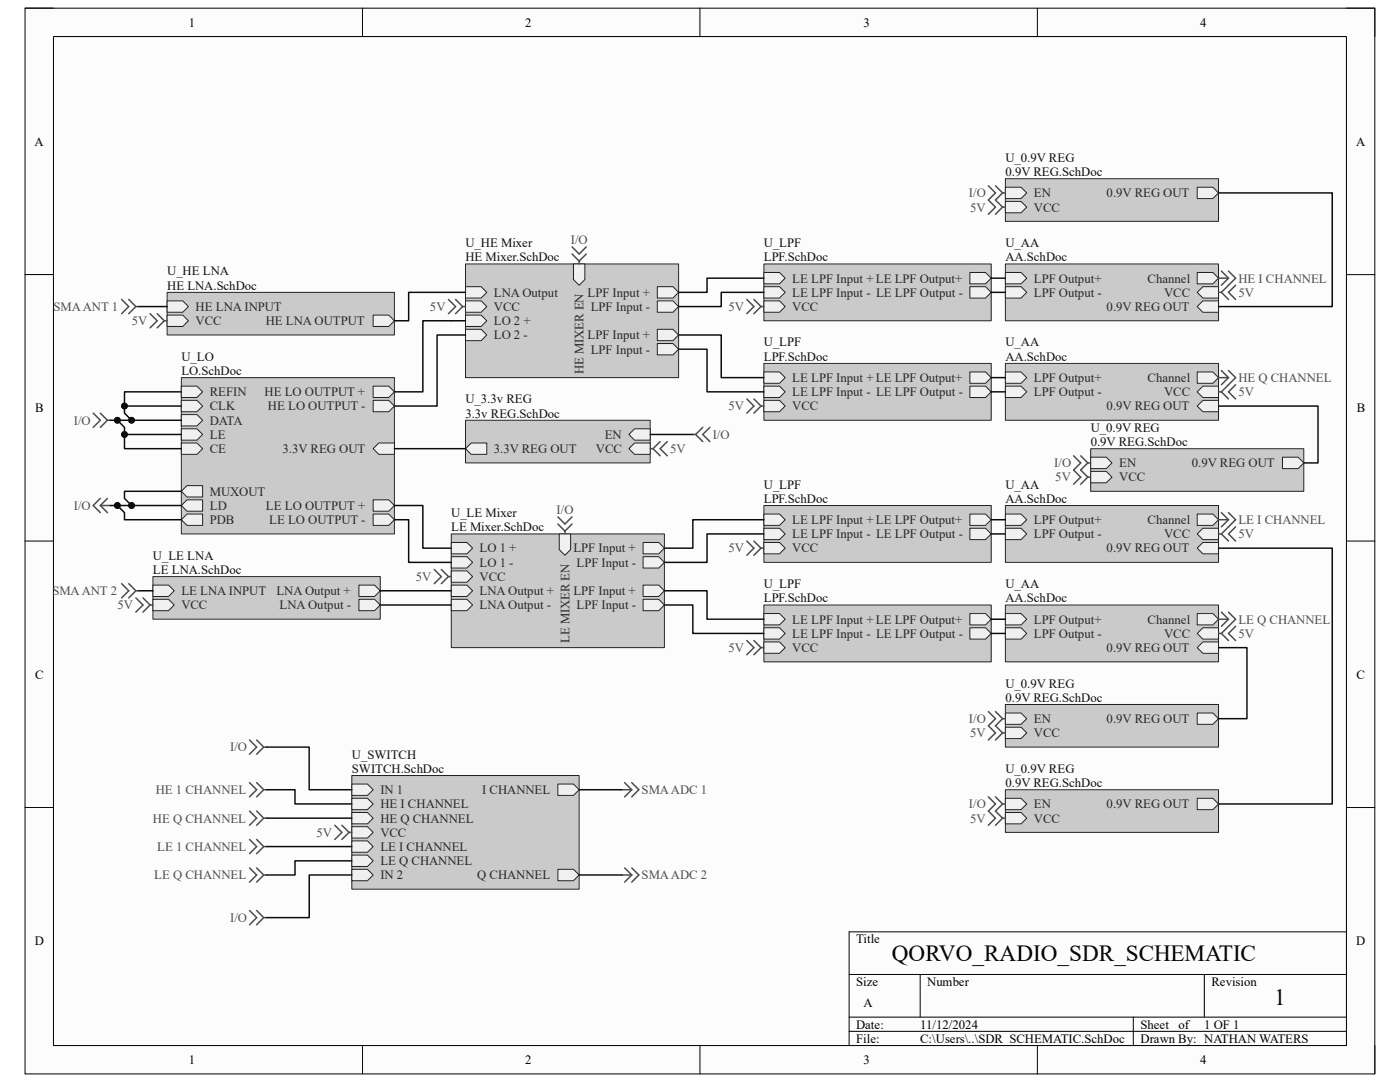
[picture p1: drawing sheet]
<svg xmlns="http://www.w3.org/2000/svg" width="279mm" height="216mm" viewBox="0 0 279 216" stroke-linecap="round" stroke-linejoin="round" font-family="sans-serif">
<path d="M5 1.6h269.4v212.7h-269.4z" fill-rule="evenodd" fill="#fcfcfc"/>
<path d="M5 1.6h269.4v212.7h-269.4z" fill="none" stroke="#000" stroke-width=".2"/>
<path d="M10.7 7.3h258v201.3h-258z" fill-rule="evenodd" fill="#fcfcfc"/>
<g fill="none" stroke="#000" stroke-width=".2">
<path d="M5 1.6h5.7M10.7 7.3h258v201.3h-258zM72.3 1.6v5.7M139.7 1.6v5.7M207 1.6v5.7M268.7 1.6h5.7v5.7M5 54.8h5.7M268.7 54.8h5.7M5 108h5.7M268.7 108h5.7M5 161.1h5.7M268.7 161.1h5.7"/>
<path d="M169.5 194.4h99.2M183.6 194.4v8.6M240.3 194.4v8.6M268.7 185.9h-99.2v22.7M72.3 208.6v5.7M139.7 208.6v5.7M169.5 203h99.2M169.5 205.8h99.2M207 208.6v5.7M226.2 203v5.6M274.4 208.6v5.7"/>
</g>
<path d="M33.4 58.3h45.3v8.5h-45.3z" fill-rule="evenodd" fill="#cacaca"/>
<path d="M33.4 58.3h45.3v8.5h-45.3z" fill="none" stroke="#262626" stroke-width=".2"/>
<path d="M33.4 60h3.1l1.1 1.2-1.1 1.1h-3.1z" fill-rule="evenodd" fill="#f0f0f0"/>
<path d="M33.4 60h3.1l1.1 1.2-1.1 1.1h-3.1z" fill="none" stroke="#262626" stroke-width=".2"/>
<path d="M74.5 62.9h3.1l1.1 1.1-1.1 1.1h-3.1z" fill-rule="evenodd" fill="#f0f0f0"/>
<path d="M74.5 62.9h3.1l1.1 1.1-1.1 1.1h-3.1z" fill="none" stroke="#262626" stroke-width=".2"/>
<path d="M33.4 62.9h3.1l1.1 1.1-1.1 1.1h-3.1z" fill-rule="evenodd" fill="#f0f0f0"/>
<path d="M33.4 62.9h3.1l1.1 1.1-1.1 1.1h-3.1z" fill="none" stroke="#262626" stroke-width=".2"/>
<path d="M30.5 115.1h45.4v8.5h-45.4z" fill-rule="evenodd" fill="#cacaca"/>
<path d="M30.5 115.1h45.4v8.5h-45.4z" fill="none" stroke="#262626" stroke-width=".2"/>
<path d="M71.6 116.8h3.2l1.1 1.1-1.1 1.1h-3.2z" fill-rule="evenodd" fill="#f0f0f0"/>
<path d="M71.6 116.8h3.2l1.1 1.1-1.1 1.1h-3.2z" fill="none" stroke="#262626" stroke-width=".2"/>
<path d="M71.6 119.6h3.2l1.1 1.1-1.1 1.2h-3.2z" fill-rule="evenodd" fill="#f0f0f0"/>
<path d="M71.6 119.6h3.2l1.1 1.1-1.1 1.2h-3.2z" fill="none" stroke="#262626" stroke-width=".2"/>
<path d="M30.5 116.8h3.1l1.2 1.1-1.2 1.1h-3.1z" fill-rule="evenodd" fill="#f0f0f0"/>
<path d="M30.5 116.8h3.1l1.2 1.1-1.2 1.1h-3.1z" fill="none" stroke="#262626" stroke-width=".2"/>
<path d="M30.5 119.6h3.1l1.2 1.1-1.2 1.2h-3.1z" fill-rule="evenodd" fill="#f0f0f0"/>
<path d="M30.5 119.6h3.1l1.2 1.1-1.2 1.2h-3.1z" fill="none" stroke="#262626" stroke-width=".2"/>
<path d="M92.9 52.7h42.5v22.7h-42.5z" fill-rule="evenodd" fill="#cacaca"/>
<path d="M92.9 52.7h42.5v22.7h-42.5z" fill="none" stroke="#262626" stroke-width=".2"/>
<path d="M92.9 57.2h3.1l1.1 1.1-1.1 1.2h-3.1z" fill-rule="evenodd" fill="#f0f0f0"/>
<path d="M92.9 57.2h3.1l1.1 1.1-1.1 1.2h-3.1z" fill="none" stroke="#262626" stroke-width=".2"/>
<path d="M92.9 65.7h3.1l1.1 1.1-1.1 1.2h-3.1z" fill-rule="evenodd" fill="#f0f0f0"/>
<path d="M92.9 65.7h3.1l1.1 1.1-1.1 1.2h-3.1z" fill="none" stroke="#262626" stroke-width=".2"/>
<path d="M92.9 62.9h3.1l1.1 1.1-1.1 1.1h-3.1z" fill-rule="evenodd" fill="#f0f0f0"/>
<path d="M92.9 62.9h3.1l1.1 1.1-1.1 1.1h-3.1z" fill="none" stroke="#262626" stroke-width=".2"/>
<path d="M131.2 57.2h3.1l1.1 1.1-1.1 1.2h-3.1z" fill-rule="evenodd" fill="#f0f0f0"/>
<path d="M131.2 57.2h3.1l1.1 1.1-1.1 1.2h-3.1z" fill="none" stroke="#262626" stroke-width=".2"/>
<path d="M131.2 60h3.1l1.1 1.2-1.1 1.1h-3.1z" fill-rule="evenodd" fill="#f0f0f0"/>
<path d="M131.2 60h3.1l1.1 1.2-1.1 1.1h-3.1z" fill="none" stroke="#262626" stroke-width=".2"/>
<path d="M131.2 65.7h3.1l1.1 1.1-1.1 1.2h-3.1z" fill-rule="evenodd" fill="#f0f0f0"/>
<path d="M131.2 65.7h3.1l1.1 1.1-1.1 1.2h-3.1z" fill="none" stroke="#262626" stroke-width=".2"/>
<path d="M131.2 68.5h3.1l1.1 1.2-1.1 1.1h-3.1z" fill-rule="evenodd" fill="#f0f0f0"/>
<path d="M131.2 68.5h3.1l1.1 1.2-1.1 1.1h-3.1z" fill="none" stroke="#262626" stroke-width=".2"/>
<path d="M92.9 60h3.1l1.1 1.2-1.1 1.1h-3.1z" fill-rule="evenodd" fill="#f0f0f0"/>
<path d="M92.9 60h3.1l1.1 1.2-1.1 1.1h-3.1z" fill="none" stroke="#262626" stroke-width=".2"/>
<path d="M114.4 52.7h2.3v3.1l-1.1 1.1-1.2-1.1z" fill-rule="evenodd" fill="#f0f0f0"/>
<path d="M114.4 52.7h2.3v3.1l-1.1 1.1-1.2-1.1z" fill="none" stroke="#262626" stroke-width=".2"/>
<path d="M90.1 106.5h42.5v22.7h-42.5z" fill-rule="evenodd" fill="#cacaca"/>
<path d="M90.1 106.5h42.5v22.7h-42.5z" fill="none" stroke="#262626" stroke-width=".2"/>
<path d="M90.1 111.1h3.1l1.1 1.1-1.1 1.1h-3.1z" fill-rule="evenodd" fill="#f0f0f0"/>
<path d="M90.1 111.1h3.1l1.1 1.1-1.1 1.1h-3.1z" fill="none" stroke="#262626" stroke-width=".2"/>
<path d="M90.1 108.2h3.1l1.1 1.2-1.1 1.1h-3.1z" fill-rule="evenodd" fill="#f0f0f0"/>
<path d="M90.1 108.2h3.1l1.1 1.2-1.1 1.1h-3.1z" fill="none" stroke="#262626" stroke-width=".2"/>
<path d="M90.1 116.8h3.1l1.1 1.1-1.1 1.1h-3.1z" fill-rule="evenodd" fill="#f0f0f0"/>
<path d="M90.1 116.8h3.1l1.1 1.1-1.1 1.1h-3.1z" fill="none" stroke="#262626" stroke-width=".2"/>
<path d="M90.1 119.6h3.1l1.1 1.1-1.1 1.2h-3.1z" fill-rule="evenodd" fill="#f0f0f0"/>
<path d="M90.1 119.6h3.1l1.1 1.1-1.1 1.2h-3.1z" fill="none" stroke="#262626" stroke-width=".2"/>
<path d="M128.3 108.2h3.2l1.1 1.2-1.1 1.1h-3.2z" fill-rule="evenodd" fill="#f0f0f0"/>
<path d="M128.3 108.2h3.2l1.1 1.2-1.1 1.1h-3.2z" fill="none" stroke="#262626" stroke-width=".2"/>
<path d="M128.3 111.1h3.2l1.1 1.1-1.1 1.1h-3.2z" fill-rule="evenodd" fill="#f0f0f0"/>
<path d="M128.3 111.1h3.2l1.1 1.1-1.1 1.1h-3.2z" fill="none" stroke="#262626" stroke-width=".2"/>
<path d="M128.3 116.8h3.2l1.1 1.1-1.1 1.1h-3.2z" fill-rule="evenodd" fill="#f0f0f0"/>
<path d="M128.3 116.8h3.2l1.1 1.1-1.1 1.1h-3.2z" fill="none" stroke="#262626" stroke-width=".2"/>
<path d="M128.3 119.6h3.2l1.1 1.1-1.1 1.2h-3.2z" fill-rule="evenodd" fill="#f0f0f0"/>
<path d="M128.3 119.6h3.2l1.1 1.1-1.1 1.2h-3.2z" fill="none" stroke="#262626" stroke-width=".2"/>
<path d="M90.1 113.9h3.1l1.1 1.2-1.1 1.1h-3.1z" fill-rule="evenodd" fill="#f0f0f0"/>
<path d="M90.1 113.9h3.1l1.1 1.2-1.1 1.1h-3.1z" fill="none" stroke="#262626" stroke-width=".2"/>
<path d="M111.6 106.5h2.3v3.2l-1.2 1.1-1.1-1.1z" fill-rule="evenodd" fill="#f0f0f0"/>
<path d="M111.6 106.5h2.3v3.2l-1.2 1.1-1.1-1.1z" fill="none" stroke="#262626" stroke-width=".2"/>
<path d="M36.2 75.4h42.5v31.1h-42.5z" fill-rule="evenodd" fill="#cacaca"/>
<path d="M36.2 75.4h42.5v31.1h-42.5z" fill="none" stroke="#262626" stroke-width=".2"/>
<path d="M74.5 99.7h3.1l1.1 1.2-1.1 1.1h-3.1z" fill-rule="evenodd" fill="#f0f0f0"/>
<path d="M74.5 99.7h3.1l1.1 1.2-1.1 1.1h-3.1z" fill="none" stroke="#262626" stroke-width=".2"/>
<path d="M74.5 102.6h3.1l1.1 1.1-1.1 1.1h-3.1z" fill-rule="evenodd" fill="#f0f0f0"/>
<path d="M74.5 102.6h3.1l1.1 1.1-1.1 1.1h-3.1z" fill="none" stroke="#262626" stroke-width=".2"/>
<path d="M74.5 79.9h3.1l1.1 1.1-1.1 1.2h-3.1z" fill-rule="evenodd" fill="#f0f0f0"/>
<path d="M74.5 79.9h3.1l1.1 1.1-1.1 1.2h-3.1z" fill="none" stroke="#262626" stroke-width=".2"/>
<path d="M74.5 77.1h3.1l1.1 1.1-1.1 1.1h-3.1z" fill-rule="evenodd" fill="#f0f0f0"/>
<path d="M74.5 77.1h3.1l1.1 1.1-1.1 1.1h-3.1z" fill="none" stroke="#262626" stroke-width=".2"/>
<path d="M36.2 77.1h3.1l1.1 1.1-1.1 1.1h-3.1z" fill-rule="evenodd" fill="#f0f0f0"/>
<path d="M36.2 77.1h3.1l1.1 1.1-1.1 1.1h-3.1z" fill="none" stroke="#262626" stroke-width=".2"/>
<path d="M36.2 79.9h3.1l1.1 1.1-1.1 1.2h-3.1z" fill-rule="evenodd" fill="#f0f0f0"/>
<path d="M36.2 79.9h3.1l1.1 1.1-1.1 1.2h-3.1z" fill="none" stroke="#262626" stroke-width=".2"/>
<path d="M36.2 82.7h3.1l1.1 1.2-1.1 1.1h-3.1z" fill-rule="evenodd" fill="#f0f0f0"/>
<path d="M36.2 82.7h3.1l1.1 1.2-1.1 1.1h-3.1z" fill="none" stroke="#262626" stroke-width=".2"/>
<path d="M36.2 85.6h3.1l1.1 1.1-1.1 1.1h-3.1z" fill-rule="evenodd" fill="#f0f0f0"/>
<path d="M36.2 85.6h3.1l1.1 1.1-1.1 1.1h-3.1z" fill="none" stroke="#262626" stroke-width=".2"/>
<path d="M36.2 88.4h3.1l1.1 1.1-1.1 1.2h-3.1z" fill-rule="evenodd" fill="#f0f0f0"/>
<path d="M36.2 88.4h3.1l1.1 1.1-1.1 1.2h-3.1z" fill="none" stroke="#262626" stroke-width=".2"/>
<path d="M36.2 98l1.1-1.1h3.1v2.3h-3.1z" fill-rule="evenodd" fill="#f0f0f0"/>
<path d="M36.2 98l1.1-1.1h3.1v2.3h-3.1z" fill="none" stroke="#262626" stroke-width=".2"/>
<path d="M36.2 100.9l1.1-1.2h3.1v2.3h-3.1z" fill-rule="evenodd" fill="#f0f0f0"/>
<path d="M36.2 100.9l1.1-1.2h3.1v2.3h-3.1z" fill="none" stroke="#262626" stroke-width=".2"/>
<path d="M36.2 103.7l1.1-1.1h3.1v2.2h-3.1z" fill-rule="evenodd" fill="#f0f0f0"/>
<path d="M36.2 103.7l1.1-1.1h3.1v2.2h-3.1z" fill="none" stroke="#262626" stroke-width=".2"/>
<path d="M74.5 89.5l1.1-1.1h3.1v2.3h-3.1z" fill-rule="evenodd" fill="#f0f0f0"/>
<path d="M74.5 89.5l1.1-1.1h3.1v2.3h-3.1z" fill="none" stroke="#262626" stroke-width=".2"/>
<path d="M86.7 113.6l1.4 1.5-1.4 1.4M88.1 113.6l1.4 1.5M89.5 115.1l-1.4 1.4M89.5 115.1h.6" fill="none" stroke="#4c4c4c" stroke-width=".3"/>
<path d="M92.9 83.9h36.9v8.5h-36.9z" fill-rule="evenodd" fill="#cacaca"/>
<path d="M92.9 83.9h36.9v8.5h-36.9z" fill="none" stroke="#262626" stroke-width=".2"/>
<path d="M125.5 89.5l1.1-1.1h3.2v2.3h-3.2z" fill-rule="evenodd" fill="#f0f0f0"/>
<path d="M125.5 89.5l1.1-1.1h3.2v2.3h-3.2z" fill="none" stroke="#262626" stroke-width=".2"/>
<path d="M92.9 89.5l1.1-1.1h3.1v2.3h-3.1z" fill-rule="evenodd" fill="#f0f0f0"/>
<path d="M92.9 89.5l1.1-1.1h3.1v2.3h-3.1z" fill="none" stroke="#262626" stroke-width=".2"/>
<path d="M125.5 86.7l1.1-1.1h3.2v2.2h-3.2z" fill-rule="evenodd" fill="#f0f0f0"/>
<path d="M125.5 86.7l1.1-1.1h3.2v2.2h-3.2z" fill="none" stroke="#262626" stroke-width=".2"/>
<path d="M129.8 89.5h.5M130.3 89.5l1.4 1.4M131.7 88.1l-1.4 1.4M133.2 88.1l-1.5 1.4 1.5 1.4" fill="none" stroke="#4c4c4c" stroke-width=".3"/>
<path d="M152.5 52.7h45.3v11.3h-45.3z" fill-rule="evenodd" fill="#cacaca"/>
<path d="M152.5 52.7h45.3v11.3h-45.3z" fill="none" stroke="#262626" stroke-width=".2"/>
<path d="M152.4 54.4h3.2l1.1 1.1-1.1 1.1h-3.2z" fill-rule="evenodd" fill="#f0f0f0"/>
<path d="M152.4 54.4h3.2l1.1 1.1-1.1 1.1h-3.2z" fill="none" stroke="#262626" stroke-width=".2"/>
<path d="M152.4 57.2h3.2l1.1 1.1-1.1 1.2h-3.2z" fill-rule="evenodd" fill="#f0f0f0"/>
<path d="M152.4 57.2h3.2l1.1 1.1-1.1 1.2h-3.2z" fill="none" stroke="#262626" stroke-width=".2"/>
<path d="M193.6 54.4h3.1l1.1 1.1-1.1 1.1h-3.1z" fill-rule="evenodd" fill="#f0f0f0"/>
<path d="M193.6 54.4h3.1l1.1 1.1-1.1 1.1h-3.1z" fill="none" stroke="#262626" stroke-width=".2"/>
<path d="M193.6 57.2h3.1l1.1 1.1-1.1 1.2h-3.1z" fill-rule="evenodd" fill="#f0f0f0"/>
<path d="M193.6 57.2h3.1l1.1 1.1-1.1 1.2h-3.1z" fill="none" stroke="#262626" stroke-width=".2"/>
<path d="M152.4 60h3.2l1.1 1.2-1.1 1.1h-3.2z" fill-rule="evenodd" fill="#f0f0f0"/>
<path d="M152.4 60h3.2l1.1 1.2-1.1 1.1h-3.2z" fill="none" stroke="#262626" stroke-width=".2"/>
<path d="M152.5 72.5h45.3v11.4h-45.3z" fill-rule="evenodd" fill="#cacaca"/>
<path d="M152.5 72.5h45.3v11.4h-45.3z" fill="none" stroke="#262626" stroke-width=".2"/>
<path d="M152.4 74.2h3.2l1.1 1.2-1.1 1.1h-3.2z" fill-rule="evenodd" fill="#f0f0f0"/>
<path d="M152.4 74.2h3.2l1.1 1.2-1.1 1.1h-3.2z" fill="none" stroke="#262626" stroke-width=".2"/>
<path d="M152.4 77.1h3.2l1.1 1.1-1.1 1.1h-3.2z" fill-rule="evenodd" fill="#f0f0f0"/>
<path d="M152.4 77.1h3.2l1.1 1.1-1.1 1.1h-3.2z" fill="none" stroke="#262626" stroke-width=".2"/>
<path d="M193.6 74.2h3.1l1.1 1.2-1.1 1.1h-3.1z" fill-rule="evenodd" fill="#f0f0f0"/>
<path d="M193.6 74.2h3.1l1.1 1.2-1.1 1.1h-3.1z" fill="none" stroke="#262626" stroke-width=".2"/>
<path d="M193.6 77.1h3.1l1.1 1.1-1.1 1.1h-3.1z" fill-rule="evenodd" fill="#f0f0f0"/>
<path d="M193.6 77.1h3.1l1.1 1.1-1.1 1.1h-3.1z" fill="none" stroke="#262626" stroke-width=".2"/>
<path d="M152.4 79.9h3.2l1.1 1.1-1.1 1.2h-3.2z" fill-rule="evenodd" fill="#f0f0f0"/>
<path d="M152.4 79.9h3.2l1.1 1.1-1.1 1.2h-3.2z" fill="none" stroke="#262626" stroke-width=".2"/>
<path d="M152.5 100.9h45.3v11.3h-45.3z" fill-rule="evenodd" fill="#cacaca"/>
<path d="M152.5 100.9h45.3v11.3h-45.3z" fill="none" stroke="#262626" stroke-width=".2"/>
<path d="M152.4 102.6h3.2l1.1 1.1-1.1 1.1h-3.2z" fill-rule="evenodd" fill="#f0f0f0"/>
<path d="M152.4 102.6h3.2l1.1 1.1-1.1 1.1h-3.2z" fill="none" stroke="#262626" stroke-width=".2"/>
<path d="M152.4 105.4h3.2l1.1 1.1-1.1 1.2h-3.2z" fill-rule="evenodd" fill="#f0f0f0"/>
<path d="M152.4 105.4h3.2l1.1 1.1-1.1 1.2h-3.2z" fill="none" stroke="#262626" stroke-width=".2"/>
<path d="M193.6 102.6h3.1l1.1 1.1-1.1 1.1h-3.1z" fill-rule="evenodd" fill="#f0f0f0"/>
<path d="M193.6 102.6h3.1l1.1 1.1-1.1 1.1h-3.1z" fill="none" stroke="#262626" stroke-width=".2"/>
<path d="M193.6 105.4h3.1l1.1 1.1-1.1 1.2h-3.1z" fill-rule="evenodd" fill="#f0f0f0"/>
<path d="M193.6 105.4h3.1l1.1 1.1-1.1 1.2h-3.1z" fill="none" stroke="#262626" stroke-width=".2"/>
<path d="M152.4 108.2h3.2l1.1 1.2-1.1 1.1h-3.2z" fill-rule="evenodd" fill="#f0f0f0"/>
<path d="M152.4 108.2h3.2l1.1 1.2-1.1 1.1h-3.2z" fill="none" stroke="#262626" stroke-width=".2"/>
<path d="M152.5 120.7h45.3v11.4h-45.3z" fill-rule="evenodd" fill="#cacaca"/>
<path d="M152.5 120.7h45.3v11.4h-45.3z" fill="none" stroke="#262626" stroke-width=".2"/>
<path d="M152.4 122.4h3.2l1.1 1.2-1.1 1.1h-3.2z" fill-rule="evenodd" fill="#f0f0f0"/>
<path d="M152.4 122.4h3.2l1.1 1.2-1.1 1.1h-3.2z" fill="none" stroke="#262626" stroke-width=".2"/>
<path d="M152.4 125.3h3.2l1.1 1.1-1.1 1.1h-3.2z" fill-rule="evenodd" fill="#f0f0f0"/>
<path d="M152.4 125.3h3.2l1.1 1.1-1.1 1.1h-3.2z" fill="none" stroke="#262626" stroke-width=".2"/>
<path d="M193.6 122.4h3.1l1.1 1.2-1.1 1.1h-3.1z" fill-rule="evenodd" fill="#f0f0f0"/>
<path d="M193.6 122.4h3.1l1.1 1.2-1.1 1.1h-3.1z" fill="none" stroke="#262626" stroke-width=".2"/>
<path d="M193.6 125.3h3.1l1.1 1.1-1.1 1.1h-3.1z" fill-rule="evenodd" fill="#f0f0f0"/>
<path d="M193.6 125.3h3.1l1.1 1.1-1.1 1.1h-3.1z" fill="none" stroke="#262626" stroke-width=".2"/>
<path d="M152.4 128.1h3.2l1.1 1.1-1.1 1.2h-3.2z" fill-rule="evenodd" fill="#f0f0f0"/>
<path d="M152.4 128.1h3.2l1.1 1.1-1.1 1.2h-3.2z" fill="none" stroke="#262626" stroke-width=".2"/>
<g fill="none" stroke="#4c4c4c" stroke-width=".3">
<path d="M24.3 59.8l1.4 1.4-1.4 1.4M25.7 59.8l1.4 1.4M149 59.8l1.5 1.4-1.5 1.4M150.5 59.8l1.4 1.4M27.1 61.2h.6M27.1 61.2l-1.4 1.4M29.9 62.6l1.5 1.4-1.5 1.4M31.4 62.6l1.4 1.4M32.8 64l-1.4 1.4M32.8 64h.6M149 79.6l1.5 1.4-1.5 1.4M150.5 79.6l1.4 1.4"/>
<path d="M151.9 61.2l-1.4 1.4M151.9 61.2h.5M18.6 82.4l1.4 1.5-1.4 1.4M20 82.4l1.4 1.5M20 99.5l-1.4 1.4 1.4 1.4M21.4 83.9l-1.4 1.4M21.4 83.9h.6M21.4 99.5l-1.4 1.4M138.3 86.7h.5M138.8 86.7l1.5 1.4M140.3 85.3l-1.5 1.4M141.7 85.3l-1.4 1.4 1.4 1.4"/>
<path d="M151.9 81l-1.4 1.4M151.9 81h.5M20 100.9l1.4 1.4M20 100.9h2M24.3 116.5l1.4 1.4-1.4 1.4M25.7 116.5l1.4 1.4M27.1 119.3l1.4 1.4-1.4 1.4M27.1 117.9l-1.4 1.4M27.1 117.9h.6M28.5 119.3l1.5 1.4M149 108l1.5 1.4-1.5 1.4M150.5 108l1.4 1.4"/>
<path d="M151.9 109.4l-1.4 1.4M151.9 109.4h.5M30 120.7l-1.5 1.4M30 120.7h.5M149 127.8l1.5 1.4-1.5 1.4M150.5 127.8l1.4 1.4M151.9 129.2l-1.4 1.4M151.9 129.2h.5"/>
</g>
<path d="M200.6 52.7h42.6v11.3h-42.6z" fill-rule="evenodd" fill="#cacaca"/>
<path d="M200.6 52.7h42.6v11.3h-42.6z" fill="none" stroke="#262626" stroke-width=".2"/>
<path d="M200.6 54.4h3.2l1.1 1.1-1.1 1.1h-3.2z" fill-rule="evenodd" fill="#f0f0f0"/>
<path d="M200.6 54.4h3.2l1.1 1.1-1.1 1.1h-3.2z" fill="none" stroke="#262626" stroke-width=".2"/>
<path d="M200.6 57.2h3.2l1.1 1.1-1.1 1.2h-3.2z" fill-rule="evenodd" fill="#f0f0f0"/>
<path d="M200.6 57.2h3.2l1.1 1.1-1.1 1.2h-3.2z" fill="none" stroke="#262626" stroke-width=".2"/>
<path d="M238.9 54.4h3.2l1.1 1.1-1.1 1.1h-3.2z" fill-rule="evenodd" fill="#f0f0f0"/>
<path d="M238.9 54.4h3.2l1.1 1.1-1.1 1.1h-3.2z" fill="none" stroke="#262626" stroke-width=".2"/>
<path d="M238.9 58.3l1.2-1.1h3.1v2.3h-3.1z" fill-rule="evenodd" fill="#f0f0f0"/>
<path d="M238.9 58.3l1.2-1.1h3.1v2.3h-3.1z" fill="none" stroke="#262626" stroke-width=".2"/>
<path d="M238.9 61.2l1.2-1.2h3.1v2.3h-3.1z" fill-rule="evenodd" fill="#f0f0f0"/>
<path d="M238.9 61.2l1.2-1.2h3.1v2.3h-3.1z" fill="none" stroke="#262626" stroke-width=".2"/>
<path d="M243.2 58.3h.6M243.2 55.5h2M243.8 58.3l1.4 1.5M243.8 54.1l1.4 1.4M245.2 54.1l1.4 1.4-2.8 2.8M245.2 55.5l-1.4 1.4M246.6 56.9l-1.4 1.4 1.4 1.5" fill="none" stroke="#4c4c4c" stroke-width=".3"/>
<path d="M200.6 35.7h42.6v8.5h-42.6z" fill-rule="evenodd" fill="#cacaca"/>
<path d="M200.6 35.7h42.6v8.5h-42.6z" fill="none" stroke="#262626" stroke-width=".2"/>
<path d="M200.6 37.4h3.2l1.1 1.1-1.1 1.1h-3.2z" fill-rule="evenodd" fill="#f0f0f0"/>
<path d="M200.6 37.4h3.2l1.1 1.1-1.1 1.1h-3.2z" fill="none" stroke="#262626" stroke-width=".2"/>
<path d="M200.6 40.2h3.2l1.1 1.1-1.1 1.2h-3.2z" fill-rule="evenodd" fill="#f0f0f0"/>
<path d="M200.6 40.2h3.2l1.1 1.1-1.1 1.2h-3.2z" fill="none" stroke="#262626" stroke-width=".2"/>
<path d="M238.9 37.4h3.2l1.1 1.1-1.1 1.1h-3.2z" fill-rule="evenodd" fill="#f0f0f0"/>
<path d="M238.9 37.4h3.2l1.1 1.1-1.1 1.1h-3.2z" fill="none" stroke="#262626" stroke-width=".2"/>
<path d="M197.3 37.1l1.4 1.4-1.4 1.4 1.4 1.4-1.4 1.4M198.7 37.1l1.4 1.4M200.1 38.5l-1.4 1.4 1.4 1.4M200.1 38.5h.5M200.1 41.3l-1.4 1.4M200.1 41.3h.5" fill="none" stroke="#4c4c4c" stroke-width=".3"/>
<path d="M200.6 72.5h42.6v11.4h-42.6z" fill-rule="evenodd" fill="#cacaca"/>
<path d="M200.6 72.5h42.6v11.4h-42.6z" fill="none" stroke="#262626" stroke-width=".2"/>
<path d="M200.6 74.2h3.2l1.1 1.2-1.1 1.1h-3.2z" fill-rule="evenodd" fill="#f0f0f0"/>
<path d="M200.6 74.2h3.2l1.1 1.2-1.1 1.1h-3.2z" fill="none" stroke="#262626" stroke-width=".2"/>
<path d="M200.6 77.1h3.2l1.1 1.1-1.1 1.1h-3.2z" fill-rule="evenodd" fill="#f0f0f0"/>
<path d="M200.6 77.1h3.2l1.1 1.1-1.1 1.1h-3.2z" fill="none" stroke="#262626" stroke-width=".2"/>
<path d="M238.9 74.2h3.2l1.1 1.2-1.1 1.1h-3.2z" fill-rule="evenodd" fill="#f0f0f0"/>
<path d="M238.9 74.2h3.2l1.1 1.2-1.1 1.1h-3.2z" fill="none" stroke="#262626" stroke-width=".2"/>
<path d="M238.9 78.2l1.2-1.1h3.1v2.2h-3.1z" fill-rule="evenodd" fill="#f0f0f0"/>
<path d="M238.9 78.2l1.2-1.1h3.1v2.2h-3.1z" fill="none" stroke="#262626" stroke-width=".2"/>
<path d="M238.9 81l1.2-1.1h3.1v2.3h-3.1z" fill-rule="evenodd" fill="#f0f0f0"/>
<path d="M238.9 81l1.2-1.1h3.1v2.3h-3.1z" fill="none" stroke="#262626" stroke-width=".2"/>
<path d="M243.2 78.2h.6M243.8 78.2l1.4 1.4M245.2 76.8l-1.4 1.4M246.6 76.8l-1.4 1.4 1.4 1.4" fill="none" stroke="#4c4c4c" stroke-width=".3"/>
<path d="M200.6 100.9h42.6v11.3h-42.6z" fill-rule="evenodd" fill="#cacaca"/>
<path d="M200.6 100.9h42.6v11.3h-42.6z" fill="none" stroke="#262626" stroke-width=".2"/>
<path d="M200.6 102.6h3.2l1.1 1.1-1.1 1.1h-3.2z" fill-rule="evenodd" fill="#f0f0f0"/>
<path d="M200.6 102.6h3.2l1.1 1.1-1.1 1.1h-3.2z" fill="none" stroke="#262626" stroke-width=".2"/>
<path d="M200.6 105.4h3.2l1.1 1.1-1.1 1.2h-3.2z" fill-rule="evenodd" fill="#f0f0f0"/>
<path d="M200.6 105.4h3.2l1.1 1.1-1.1 1.2h-3.2z" fill="none" stroke="#262626" stroke-width=".2"/>
<path d="M238.9 102.6h3.2l1.1 1.1-1.1 1.1h-3.2z" fill-rule="evenodd" fill="#f0f0f0"/>
<path d="M238.9 102.6h3.2l1.1 1.1-1.1 1.1h-3.2z" fill="none" stroke="#262626" stroke-width=".2"/>
<path d="M238.9 106.5l1.2-1.1h3.1v2.3h-3.1z" fill-rule="evenodd" fill="#f0f0f0"/>
<path d="M238.9 106.5l1.2-1.1h3.1v2.3h-3.1z" fill="none" stroke="#262626" stroke-width=".2"/>
<path d="M238.9 109.4l1.2-1.2h3.1v2.3h-3.1z" fill-rule="evenodd" fill="#f0f0f0"/>
<path d="M238.9 109.4l1.2-1.2h3.1v2.3h-3.1z" fill="none" stroke="#262626" stroke-width=".2"/>
<path d="M200.6 120.7h42.6v11.4h-42.6z" fill-rule="evenodd" fill="#cacaca"/>
<path d="M200.6 120.7h42.6v11.4h-42.6z" fill="none" stroke="#262626" stroke-width=".2"/>
<path d="M200.6 122.4h3.2l1.1 1.2-1.1 1.1h-3.2z" fill-rule="evenodd" fill="#f0f0f0"/>
<path d="M200.6 122.4h3.2l1.1 1.2-1.1 1.1h-3.2z" fill="none" stroke="#262626" stroke-width=".2"/>
<path d="M200.6 125.3h3.2l1.1 1.1-1.1 1.1h-3.2z" fill-rule="evenodd" fill="#f0f0f0"/>
<path d="M200.6 125.3h3.2l1.1 1.1-1.1 1.1h-3.2z" fill="none" stroke="#262626" stroke-width=".2"/>
<path d="M238.9 122.4h3.2l1.1 1.2-1.1 1.1h-3.2z" fill-rule="evenodd" fill="#f0f0f0"/>
<path d="M238.9 122.4h3.2l1.1 1.2-1.1 1.1h-3.2z" fill="none" stroke="#262626" stroke-width=".2"/>
<path d="M238.9 126.4l1.2-1.1h3.1v2.2h-3.1z" fill-rule="evenodd" fill="#f0f0f0"/>
<path d="M238.9 126.4l1.2-1.1h3.1v2.2h-3.1z" fill="none" stroke="#262626" stroke-width=".2"/>
<path d="M240.1 128.1h3.1v2.3h-3.1l-1.2-1.2z" fill-rule="evenodd" fill="#f0f0f0"/>
<path d="M240.1 128.1h3.1v2.3h-3.1l-1.2-1.2z" fill="none" stroke="#262626" stroke-width=".2"/>
<path d="M243.2 75.4h2M243.8 73.9l1.4 1.5M245.2 75.4l-1.4 1.4M245.2 73.9l1.4 1.5-1.4 1.4" fill="none" stroke="#4c4c4c" stroke-width=".3"/>
<path d="M217.7 89.5h42.5v8.5h-42.5z" fill-rule="evenodd" fill="#cacaca"/>
<path d="M217.7 89.5h42.5v8.5h-42.5z" fill="none" stroke="#262626" stroke-width=".2"/>
<path d="M217.7 91.2h3.1l1.1 1.2-1.1 1.1h-3.1z" fill-rule="evenodd" fill="#f0f0f0"/>
<path d="M217.7 91.2h3.1l1.1 1.2-1.1 1.1h-3.1z" fill="none" stroke="#262626" stroke-width=".2"/>
<path d="M217.7 94.1h3.1l1.1 1.1-1.1 1.1h-3.1z" fill-rule="evenodd" fill="#f0f0f0"/>
<path d="M217.7 94.1h3.1l1.1 1.1-1.1 1.1h-3.1z" fill="none" stroke="#262626" stroke-width=".2"/>
<path d="M255.9 91.2h3.2l1.1 1.2-1.1 1.1h-3.2z" fill-rule="evenodd" fill="#f0f0f0"/>
<path d="M255.9 91.2h3.2l1.1 1.2-1.1 1.1h-3.2z" fill="none" stroke="#262626" stroke-width=".2"/>
<g fill="none" stroke="#4c4c4c" stroke-width=".3">
<path d="M214.3 91l1.4 1.4-1.4 1.4 1.4 1.4-1.4 1.4M215.7 91l1.4 1.4M217.1 92.4l-1.4 1.4 1.4 1.4M217.1 92.4h.6M217.1 95.2l-1.4 1.4M217.1 95.2h.6M243.2 106.5h.6M243.2 103.7h2M243.8 106.5l1.4 1.5M243.8 102.3l1.4 1.4M245.2 102.3l1.4 1.4-2.8 2.8M245.2 103.7l-1.4 1.4"/>
<path d="M246.6 105.1l-1.4 1.4 1.4 1.5M243.2 126.4h.6M243.2 123.6h2M243.8 126.4l1.4 1.4M243.8 122.1l1.4 1.5M245.2 122.1l1.4 1.5-2.8 2.8M245.2 123.6l-1.4 1.4M246.6 125l-1.4 1.4 1.4 1.4"/>
</g>
<path d="M200.6 140.6h42.6v8.5h-42.6z" fill-rule="evenodd" fill="#cacaca"/>
<path d="M200.6 140.6h42.6v8.5h-42.6z" fill="none" stroke="#262626" stroke-width=".2"/>
<path d="M200.6 142.3h3.2l1.1 1.1-1.1 1.1h-3.2z" fill-rule="evenodd" fill="#f0f0f0"/>
<path d="M200.6 142.3h3.2l1.1 1.1-1.1 1.1h-3.2z" fill="none" stroke="#262626" stroke-width=".2"/>
<path d="M200.6 145.1h3.2l1.1 1.1-1.1 1.2h-3.2z" fill-rule="evenodd" fill="#f0f0f0"/>
<path d="M200.6 145.1h3.2l1.1 1.1-1.1 1.2h-3.2z" fill="none" stroke="#262626" stroke-width=".2"/>
<path d="M238.9 142.3h3.2l1.1 1.1-1.1 1.1h-3.2z" fill-rule="evenodd" fill="#f0f0f0"/>
<path d="M238.9 142.3h3.2l1.1 1.1-1.1 1.1h-3.2z" fill="none" stroke="#262626" stroke-width=".2"/>
<path d="M200.6 157.6h42.6v8.5h-42.6z" fill-rule="evenodd" fill="#cacaca"/>
<path d="M200.6 157.6h42.6v8.5h-42.6z" fill="none" stroke="#262626" stroke-width=".2"/>
<path d="M200.6 159.3h3.2l1.1 1.1-1.1 1.2h-3.2z" fill-rule="evenodd" fill="#f0f0f0"/>
<path d="M200.6 159.3h3.2l1.1 1.1-1.1 1.2h-3.2z" fill="none" stroke="#262626" stroke-width=".2"/>
<path d="M200.6 162.1h3.2l1.1 1.2-1.1 1.1h-3.2z" fill-rule="evenodd" fill="#f0f0f0"/>
<path d="M200.6 162.1h3.2l1.1 1.2-1.1 1.1h-3.2z" fill="none" stroke="#262626" stroke-width=".2"/>
<path d="M238.9 159.3h3.2l1.1 1.1-1.1 1.2h-3.2z" fill-rule="evenodd" fill="#f0f0f0"/>
<path d="M238.9 159.3h3.2l1.1 1.1-1.1 1.2h-3.2z" fill="none" stroke="#262626" stroke-width=".2"/>
<path d="M197.3 142l1.4 1.4-1.4 1.4 1.4 1.4-1.4 1.5M197.3 159l1.4 1.4-1.4 1.4 1.4 1.5-1.4 1.4M198.7 142l1.4 1.4M198.7 159l1.4 1.4M200.1 143.4l-1.4 1.4 1.4 1.4M200.1 143.4h.5M200.1 146.2l-1.4 1.5M200.1 146.2h.5M200.1 160.4l-1.4 1.4 1.4 1.5M200.1 160.4h.5M200.1 163.3l-1.4 1.4M200.1 163.3h.5" fill="none" stroke="#4c4c4c" stroke-width=".3"/>
<path d="M70.2 154.7h45.4v22.7h-45.4z" fill-rule="evenodd" fill="#cacaca"/>
<path d="M70.2 154.7h45.4v22.7h-45.4z" fill="none" stroke="#262626" stroke-width=".2"/>
<path d="M70.2 156.4h3.1l1.2 1.2-1.2 1.1h-3.1z" fill-rule="evenodd" fill="#f0f0f0"/>
<path d="M70.2 156.4h3.1l1.2 1.2-1.2 1.1h-3.1z" fill="none" stroke="#262626" stroke-width=".2"/>
<path d="M70.2 159.3h3.1l1.2 1.1-1.2 1.2h-3.1z" fill-rule="evenodd" fill="#f0f0f0"/>
<path d="M70.2 159.3h3.1l1.2 1.1-1.2 1.2h-3.1z" fill="none" stroke="#262626" stroke-width=".2"/>
<path d="M70.2 162.1h3.1l1.2 1.2-1.2 1.1h-3.1z" fill-rule="evenodd" fill="#f0f0f0"/>
<path d="M70.2 162.1h3.1l1.2 1.2-1.2 1.1h-3.1z" fill="none" stroke="#262626" stroke-width=".2"/>
<path d="M70.2 173.5h3.1l1.2 1.1-1.2 1.1h-3.1z" fill-rule="evenodd" fill="#f0f0f0"/>
<path d="M70.2 173.5h3.1l1.2 1.1-1.2 1.1h-3.1z" fill="none" stroke="#262626" stroke-width=".2"/>
<path d="M111.3 156.4h3.1l1.2 1.2-1.2 1.1h-3.1z" fill-rule="evenodd" fill="#f0f0f0"/>
<path d="M111.3 156.4h3.1l1.2 1.2-1.2 1.1h-3.1z" fill="none" stroke="#262626" stroke-width=".2"/>
<path d="M111.3 173.5h3.1l1.2 1.1-1.2 1.1h-3.1z" fill-rule="evenodd" fill="#f0f0f0"/>
<path d="M111.3 173.5h3.1l1.2 1.1-1.2 1.1h-3.1z" fill="none" stroke="#262626" stroke-width=".2"/>
<path d="M70.2 167.8h3.1l1.2 1.1-1.2 1.2h-3.1z" fill-rule="evenodd" fill="#f0f0f0"/>
<path d="M70.2 167.8h3.1l1.2 1.1-1.2 1.2h-3.1z" fill="none" stroke="#262626" stroke-width=".2"/>
<path d="M70.2 170.6h3.1l1.2 1.2-1.2 1.1h-3.1z" fill-rule="evenodd" fill="#f0f0f0"/>
<path d="M70.2 170.6h3.1l1.2 1.2-1.2 1.1h-3.1z" fill="none" stroke="#262626" stroke-width=".2"/>
<path d="M70.2 165h3.1l1.2 1.1-1.2 1.1h-3.1z" fill-rule="evenodd" fill="#f0f0f0"/>
<path d="M70.2 165h3.1l1.2 1.1-1.2 1.1h-3.1z" fill="none" stroke="#262626" stroke-width=".2"/>
<g fill="none" stroke="#4c4c4c" stroke-width=".3">
<path d="M49.8 147.7l1.4 1.4-1.4 1.4M49.8 156.2l1.4 1.4-1.4 1.4M51.2 147.7l1.4 1.4M51.2 156.2l1.4 1.4M52.6 149.1l-1.4 1.4M52.6 149.1h.6M52.6 157.6l-1.4 1.4M52.6 157.6h.6M124.1 157.6h2M124.7 156.2l1.4 1.4M126.1 157.6l-1.4 1.4M126.1 156.2l1.4 1.4-1.4 1.4"/>
<path d="M49.8 167.5l1.4 1.4-1.4 1.4M49.8 161.8l1.4 1.5-1.4 1.4M49.8 173.2l1.4 1.4-1.4 1.4M51.2 167.5l1.4 1.4M51.2 161.8l1.4 1.5M51.2 173.2l1.4 1.4M52.6 174.6l-1.4 1.4M52.6 174.6h.6M52.6 168.9l-1.4 1.4M52.6 168.9h.6M52.6 163.3l-1.4 1.4M52.6 163.3h.6"/>
<path d="M66.8 164.7l1.4 1.4-1.4 1.4M68.2 164.7l1.4 1.4M69.6 166.1l-1.4 1.4M69.6 166.1h.6M124.1 174.6h2M124.7 173.2l1.4 1.4M126.1 174.6l-1.4 1.4M126.1 173.2l1.4 1.4-1.4 1.4M49.8 181.7l1.4 1.4-1.4 1.4M51.2 181.7l1.4 1.4M52.6 183.1l-1.4 1.4M52.6 183.1h.6"/>
</g>
<g fill="none" stroke="#0e0e0e" stroke-width=".3">
<path d="M152.4 55.5h-11.3v2.8h-5.7M152.4 58.3h-8.5v2.9h-8.5M90.1 64h-5.7v14.2h-5.7M92.9 66.8h-5.7v14.2h-8.5M135.4 66.8h8.5v8.6h8.5M135.4 69.7h5.7v8.5h11.3M22 83.9h1.4l1.4 1.4v4.2h11.4M78.7 89.5h14.2M75.9 117.9h14.2M78.7 103.7h2.9v8.5h8.5M78.7 100.9h5.7v8.5h5.7M132.6 117.9h8.5v5.7h11.3"/>
<path d="M152.4 103.7h-14.1v5.7h-5.7M152.4 106.5h-11.3v5.7h-8.5M75.9 120.7h14.2M132.6 120.7h5.7v5.7h14.1"/>
</g>
<circle cx="24.8" cy="86.7" r=".57" fill="#0e0e0e"/>
<circle cx="24.8" cy="86.7" r=".57" fill="none" stroke="#0e0e0e" stroke-width=".2"/>
<circle cx="23.4" cy="83.9" r=".57" fill="#0e0e0e"/>
<circle cx="23.4" cy="83.9" r=".57" fill="none" stroke="#0e0e0e" stroke-width=".2"/>
<path d="M24.8 86.7h11.4" fill="none" stroke="#0e0e0e" stroke-width=".3"/>
<circle cx="24.8" cy="86.7" r=".57" fill="#0e0e0e"/>
<circle cx="24.8" cy="86.7" r=".57" fill="none" stroke="#0e0e0e" stroke-width=".2"/>
<path d="M23.4 83.9h12.8" fill="none" stroke="#0e0e0e" stroke-width=".3"/>
<circle cx="26.3" cy="83.9" r=".57" fill="#0e0e0e"/>
<circle cx="26.3" cy="83.9" r=".57" fill="none" stroke="#0e0e0e" stroke-width=".2"/>
<circle cx="23.4" cy="83.9" r=".57" fill="#0e0e0e"/>
<circle cx="23.4" cy="83.9" r=".57" fill="none" stroke="#0e0e0e" stroke-width=".2"/>
<path d="M36.2 81h-11.4v1.4l1.5 1.5" fill="none" stroke="#0e0e0e" stroke-width=".3"/>
<circle cx="24.8" cy="81" r=".57" fill="#0e0e0e"/>
<circle cx="24.8" cy="81" r=".57" fill="none" stroke="#0e0e0e" stroke-width=".2"/>
<circle cx="26.3" cy="83.9" r=".57" fill="#0e0e0e"/>
<circle cx="26.3" cy="83.9" r=".57" fill="none" stroke="#0e0e0e" stroke-width=".2"/>
<path d="M36.2 78.2h-11.4v2.8" fill="none" stroke="#0e0e0e" stroke-width=".3"/>
<circle cx="24.8" cy="81" r=".57" fill="#0e0e0e"/>
<circle cx="24.8" cy="81" r=".57" fill="none" stroke="#0e0e0e" stroke-width=".2"/>
<path d="M22 100.9h1.4l1.4 1.4v1.4h11.4" fill="none" stroke="#0e0e0e" stroke-width=".3"/>
<circle cx="23.4" cy="100.9" r=".57" fill="#0e0e0e"/>
<circle cx="23.4" cy="100.9" r=".57" fill="none" stroke="#0e0e0e" stroke-width=".2"/>
<path d="M23.4 100.9h12.8" fill="none" stroke="#0e0e0e" stroke-width=".3"/>
<circle cx="26.3" cy="100.9" r=".57" fill="#0e0e0e"/>
<circle cx="26.3" cy="100.9" r=".57" fill="none" stroke="#0e0e0e" stroke-width=".2"/>
<circle cx="23.4" cy="100.9" r=".57" fill="#0e0e0e"/>
<circle cx="23.4" cy="100.9" r=".57" fill="none" stroke="#0e0e0e" stroke-width=".2"/>
<path d="M36.2 98h-11.4v1.5l1.5 1.4" fill="none" stroke="#0e0e0e" stroke-width=".3"/>
<circle cx="26.3" cy="100.9" r=".57" fill="#0e0e0e"/>
<circle cx="26.3" cy="100.9" r=".57" fill="none" stroke="#0e0e0e" stroke-width=".2"/>
<g fill="none" stroke="#0e0e0e" stroke-width=".3">
<path d="M243.2 38.5h22.7v22.7h-22.7M92.9 58.3h-11.3v5.7h-2.9M197.8 55.5h2.8M197.8 58.3h2.8M27.7 61.2h5.7M90.1 64h2.8M197.8 75.4h2.8M197.8 78.2h2.8M129.8 86.7h8.5M243.2 81h19.8v11.4h-2.8M27.7 117.9h2.8M197.8 103.7h2.8"/>
<path d="M197.8 106.5h2.8M243.2 109.4h22.7v51h-22.7M197.8 123.6h2.8M197.8 126.4h2.8M243.2 129.2h5.7v14.2h-5.7M53.2 149.1h8.5v8.5h8.5M53.2 157.6h5.7v2.8h11.3M115.6 157.6h8.5M53.2 168.9h17M53.2 163.3h17M70.2 174.6h-8.5v8.5h-8.5M70.2 171.8h-11.3v2.8h-5.7"/>
<path d="M115.6 174.6h8.5"/>
</g>
<path d="M89.5 59.8l1.4 1.4-1.4 1.4M90.9 59.8l1.4 1.4M114.2 49.3l1.4 1.4 1.4-1.4M114.2 50.7l1.4 1.4M115.6 52.1v.6M117 50.7l-1.4 1.4M92.3 61.2l-1.4 1.4M92.3 61.2h.6M111.3 103.1l1.4 1.5 1.5-1.5M111.3 104.6l1.4 1.4M112.7 106v.5M114.2 104.6l-1.5 1.4" fill="none" stroke="#4c4c4c" stroke-width=".3"/>
<g font-size="4.6">
<text x="178" y="191.8">QORVO_RADIO_SDR_SCHEMATIC</text>
<text x="254.3" y="200.5">1</text>
</g>
<g font-size="2.5">
<text x="37.7" y="5.3">1</text>
<text x="104.8" y="5.3">2</text>
<text x="172.3" y="5.3">3</text>
<text x="239.5" y="5.3">4</text>
<text x="6.9" y="29.1">A</text>
<text x="270.6" y="29.1">A</text>
<text x="7" y="82.3">B</text>
<text x="270.8" y="82.3">B</text>
<text x="7" y="135.4">C</text>
<text x="270.7" y="135.4">C</text>
<text x="6.9" y="188.6">D</text>
<text x="170.9" y="188.2">Title</text>
<text x="270.7" y="188.6">D</text>
<text x="170.9" y="196.7">Size</text>
<text x="185" y="196.7">Number</text>
<text x="241.8" y="196.7">Revision</text>
<text x="172.3" y="201">A</text>
<text x="170.9" y="205.2">Date:</text>
<text x="170.9" y="208.1">File:</text>
<text x="183.6" y="205.2">11/12/2024</text>
<text x="183.7" y="208.1">C:\Users\..\SDR_SCHEMATIC.SchDoc</text>
<text x="227.6" y="208.1">Drawn By: NATHAN WATERS</text>
<text x="227.6" y="205.2">Sheet</text>
<text x="235.2" y="205.2">of</text>
<text x="240.3" y="205.2">1 OF 1</text>
<text x="37.7" y="212.3">1</text>
<text x="104.8" y="212.3">2</text>
<text x="172.3" y="212.3">3</text>
<text x="239.5" y="212.3">4</text>
</g>
<g font-size="2.5" fill="#0e0e0e">
<text x="200.7" y="32.3">U_0.9V REG</text>
<text x="200.7" y="35.1">0.9V REG.SchDoc</text>
<text x="92.9" y="49.3">U_HE Mixer</text>
<text x="92.9" y="52.1">HE Mixer.SchDoc</text>
<text x="152.4" y="49.3">U_LPF</text>
<text x="152.4" y="52.1">LPF.SchDoc</text>
<text x="200.7" y="49.3">U_AA</text>
<text x="200.7" y="52.1">AA.SchDoc</text>
<text x="33.4" y="54.9">U_HE LNA</text>
<text x="33.4" y="57.8">HE LNA.SchDoc</text>
<text x="36.2" y="72">U_LO</text>
<text x="152.4" y="69.1">U_LPF</text>
<text x="152.4" y="72">LPF.SchDoc</text>
<text x="200.7" y="69.1">U_AA</text>
<text x="200.7" y="72">AA.SchDoc</text>
<text x="36.2" y="74.8">LO.SchDoc</text>
<text x="92.9" y="80.5">U_3.3v REG</text>
<text x="92.9" y="83.3">3.3v REG.SchDoc</text>
<text x="217.7" y="86.1">U_0.9V REG</text>
<text x="217.7" y="89">0.9V REG.SchDoc</text>
<text x="152.4" y="97.5">U_LPF</text>
<text x="152.4" y="100.3">LPF.SchDoc</text>
<text x="200.7" y="97.5">U_AA</text>
<text x="200.7" y="100.3">AA.SchDoc</text>
<text x="90" y="103.2">U_LE Mixer</text>
<text x="90" y="106">LE Mixer.SchDoc</text>
<text x="30.5" y="111.7">U_LE LNA</text>
<text x="30.5" y="114.5">LE LNA.SchDoc</text>
<text x="152.4" y="117.3">U_LPF</text>
<text x="200.7" y="117.3">U_AA</text>
<text x="152.4" y="120.2">LPF.SchDoc</text>
<text x="200.7" y="120.2">AA.SchDoc</text>
<text x="200.7" y="137.2">U_0.9V REG</text>
<text x="200.7" y="140">0.9V REG.SchDoc</text>
<text x="70.2" y="151.4">U_SWITCH</text>
<text x="70.2" y="154.2">SWITCH.SchDoc</text>
<text x="200.7" y="154.2">U_0.9V REG</text>
<text x="200.7" y="157">0.9V REG.SchDoc</text>
</g>
<g font-size="2.5" fill="#4c4c4c">
<text x="193.4" y="39.4">I/O</text>
<text x="193.6" y="42.2">5V</text>
<text x="113.9" y="48.7">I/O</text>
<text x="247.1" y="59.2">5V</text>
<text x="247.1" y="56.4">HE I CHANNEL</text>
<text x="10.7" y="62.1">SMA ANT 1</text>
<text x="26.3" y="64.9">5V</text>
<text x="85.8" y="62.1">5V</text>
<text x="145.4" y="62.1">5V</text>
<text x="247.1" y="76.2">HE Q CHANNEL</text>
<text x="145.4" y="81.9">5V</text>
<text x="247.1" y="79">5V</text>
<text x="14.7" y="84.7">I/O</text>
<text x="142.2" y="87.5">I/O</text>
<text x="133.7" y="90.4">5V</text>
<text x="210.4" y="93.2">I/O</text>
<text x="14.7" y="101.7">I/O</text>
<text x="210.6" y="96.1">5V</text>
<text x="111.1" y="102.6">I/O</text>
<text x="247.1" y="107.4">5V</text>
<text x="247.1" y="104.6">LE I CHANNEL</text>
<text x="145.4" y="110.2">5V</text>
<text x="10.5" y="118.7">SMA ANT 2</text>
<text x="83" y="115.9">5V</text>
<text x="23.5" y="121.6">5V</text>
<text x="247.1" y="124.4">LE Q CHANNEL</text>
<text x="145.4" y="130.1">5V</text>
<text x="247.1" y="127.3">5V</text>
<text x="45.9" y="149.9">I/O</text>
<text x="193.4" y="144.3">I/O</text>
<text x="193.6" y="147.1">5V</text>
<text x="31.1" y="158.5">HE 1 CHANNEL</text>
<text x="128.1" y="158.5">SMA ADC 1</text>
<text x="193.4" y="161.3">I/O</text>
<text x="30.5" y="164.1">HE Q CHANNEL</text>
<text x="63.2" y="167">5V</text>
<text x="193.6" y="164.1">5V</text>
<text x="31.4" y="169.8">LE 1 CHANNEL</text>
<text x="30.8" y="175.5">LE Q CHANNEL</text>
<text x="128.1" y="175.5">SMA ADC 2</text>
<text x="45.9" y="184">I/O</text>
</g>
<g font-size="2.5" fill="#262626">
<text x="206.3" y="39.4">EN</text>
<text x="220.9" y="39.4">0.9V REG OUT</text>
<text x="206.3" y="42.2">VCC</text>
<text x="98.6" y="59.2">LNA Output</text>
<text x="117.3" y="59.2">LPF Input +</text>
<text x="158.1" y="56.4">LE LPF Input + LE LPF Output+</text>
<text x="158.1" y="59.2">LE LPF Input - LE LPF Output -</text>
<text x="206.3" y="56.4">LPF Output+</text>
<text x="206.3" y="59.2">LPF Output -</text>
<text x="229" y="56.4">Channel</text>
<text x="232.3" y="59.2">VCC</text>
<text x="39" y="62.1">HE LNA INPUT</text>
<text x="39" y="64.9">VCC</text>
<text x="53" y="64.9">HE LNA OUTPUT</text>
<text x="98.6" y="64.9">LO 2 +</text>
<text x="98.6" y="62.1">VCC</text>
<text x="117.9" y="62.1">LPF Input -</text>
<text x="158.1" y="62.1">VCC</text>
<text x="220.9" y="62.1">0.9V REG OUT</text>
<text x="98.6" y="67.7">LO 2 -</text>
<text x="117.3" y="67.7">LPF Input +</text>
<text x="117.9" y="70.6">LPF Input -</text>
<text x="116.5" y="74.7" transform="rotate(-90 116.5 74.7)">HE MIXER EN</text>
<text x="158.1" y="76.2">LE LPF Input + LE LPF Output+</text>
<text x="206.3" y="76.2">LPF Output+</text>
<text x="229" y="76.2">Channel</text>
<text x="41.9" y="79">REFIN</text>
<text x="41.9" y="81.9">CLK</text>
<text x="52.8" y="79">HE LO OUTPUT +</text>
<text x="53.5" y="81.9">HE LO OUTPUT -</text>
<text x="158.1" y="79">LE LPF Input - LE LPF Output -</text>
<text x="158.1" y="81.9">VCC</text>
<text x="206.3" y="79">LPF Output -</text>
<text x="220.9" y="81.9">0.9V REG OUT</text>
<text x="232.3" y="79">VCC</text>
<text x="41.9" y="84.7">DATA</text>
<text x="41.9" y="87.5">LE</text>
<text x="120.7" y="87.5">EN</text>
<text x="41.9" y="90.4">CE</text>
<text x="56.4" y="90.4">3.3V REG OUT</text>
<text x="98.6" y="90.4">3.3V REG OUT</text>
<text x="118.9" y="90.4">VCC</text>
<text x="223.4" y="93.2">EN</text>
<text x="237.9" y="93.2">0.9V REG OUT</text>
<text x="41.9" y="98.9">MUXOUT</text>
<text x="41.9" y="101.7">LD</text>
<text x="53.1" y="101.7">LE LO OUTPUT +</text>
<text x="223.4" y="96.1">VCC</text>
<text x="41.9" y="104.6">PDB</text>
<text x="53.7" y="104.6">LE LO OUTPUT -</text>
<text x="158.1" y="104.6">LE LPF Input + LE LPF Output+</text>
<text x="158.1" y="107.4">LE LPF Input - LE LPF Output -</text>
<text x="206.3" y="104.6">LPF Output+</text>
<text x="206.3" y="107.4">LPF Output -</text>
<text x="229" y="104.6">Channel</text>
<text x="232.3" y="107.4">VCC</text>
<text x="95.7" y="113.1">LO 1 -</text>
<text x="95.7" y="110.2">LO 1 +</text>
<text x="114.4" y="110.2">LPF Input +</text>
<text x="115.1" y="113.1">LPF Input -</text>
<text x="158.1" y="110.2">VCC</text>
<text x="220.9" y="110.2">0.9V REG OUT</text>
<text x="36.2" y="118.7">LE LNA INPUT</text>
<text x="55.2" y="118.7">LNA Output +</text>
<text x="95.7" y="118.7">LNA Output +</text>
<text x="95.7" y="115.9">VCC</text>
<text x="114.4" y="118.7">LPF Input +</text>
<text x="36.2" y="121.6">VCC</text>
<text x="55.8" y="121.6">LNA Output -</text>
<text x="95.7" y="121.6">LNA Output -</text>
<text x="115.1" y="121.6">LPF Input -</text>
<text x="158.1" y="124.4">LE LPF Input + LE LPF Output+</text>
<text x="206.3" y="124.4">LPF Output+</text>
<text x="229" y="124.4">Channel</text>
<text x="113.6" y="128.2" transform="rotate(-90 113.6 128.2)">LE MIXER EN</text>
<text x="158.1" y="127.3">LE LPF Input - LE LPF Output -</text>
<text x="158.1" y="130.1">VCC</text>
<text x="206.3" y="127.3">LPF Output -</text>
<text x="220.9" y="130.1">0.9V REG OUT</text>
<text x="232.3" y="127.3">VCC</text>
<text x="206.3" y="144.3">EN</text>
<text x="206.3" y="147.1">VCC</text>
<text x="220.9" y="144.3">0.9V REG OUT</text>
<text x="75.9" y="158.5">IN 1</text>
<text x="75.9" y="161.3">HE I CHANNEL</text>
<text x="96.2" y="158.5">I CHANNEL</text>
<text x="206.3" y="161.3">EN</text>
<text x="220.9" y="161.3">0.9V REG OUT</text>
<text x="75.9" y="164.1">HE Q CHANNEL</text>
<text x="75.9" y="167">VCC</text>
<text x="206.3" y="164.1">VCC</text>
<text x="75.9" y="169.8">LE I CHANNEL</text>
<text x="75.9" y="172.6">LE Q CHANNEL</text>
<text x="75.9" y="175.5">IN 2</text>
<text x="95.2" y="175.5">Q CHANNEL</text>
</g>
</svg>
